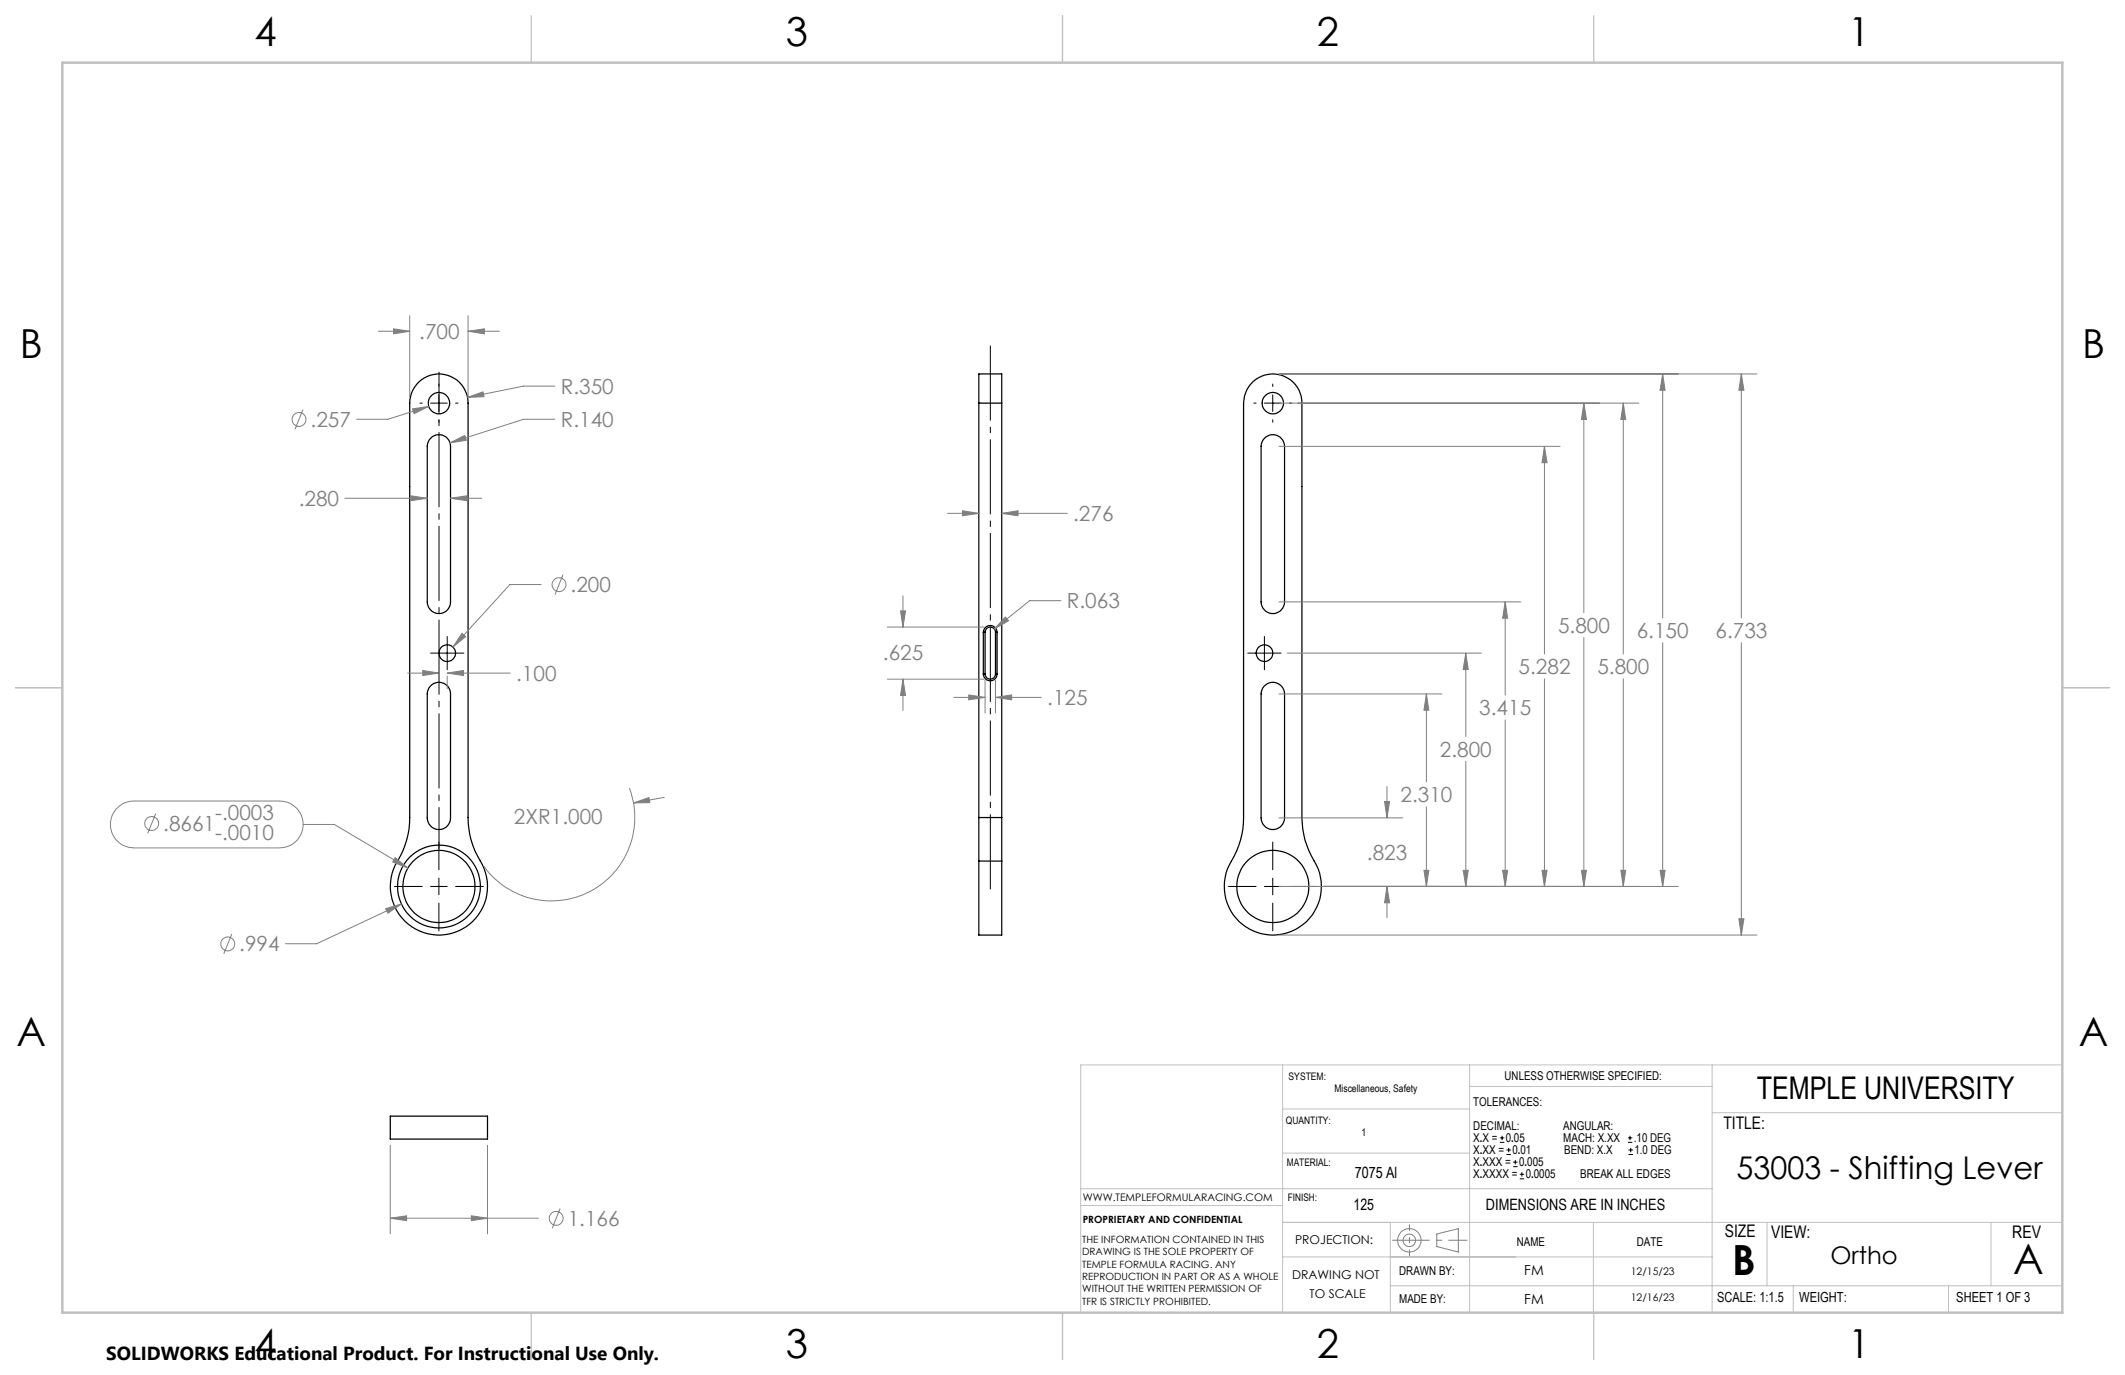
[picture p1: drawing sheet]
<svg xmlns="http://www.w3.org/2000/svg" width="432mm" height="279mm" viewBox="0 0 432 279" stroke-linecap="round" stroke-linejoin="round" font-family="sans-serif">
<g fill="none" stroke="#000" stroke-width=".25">
<path d="M85.1 77.6a5.9 5.9 0 0 1 6.4-1.1 5.9 5.9 0 0 1 3.6 5.4v84.2a17.4 17.4 0 0 0 2.9 9.7 9.9 9.9 0 0 1-9.2 14.2 9.9 9.9 0 0 1-8-15 17.1 17.1 0 0 0 2.5-8.9v-84.9a6 6 0 0 1 1.8-3.6zM254.6 77.6a5.9 5.9 0 0 1 6.4-1.1 5.9 5.9 0 0 1 3.5 5.4v84.2a17.4 17.4 0 0 0 3 9.7 9.9 9.9 0 0 1-9.3 14.2 9.9 9.9 0 0 1-8-15 17.1 17.1 0 0 0 2.5-8.9v-84.2l.2-1.4a5.8 5.8 0 0 1 1.7-2.9zM87.5 89.1a2.34 2.34 0 0 1 2.6-.6 2.34 2.34 0 0 1 1.4 2.2v31.6a2.36 2.36 0 0 1-2.3 2.4 2.36 2.36 0 0 1-2.4-2.4v-31.6l.2-.8zM198.9 81.9v-5.9h4.7v5.9M198.9 81.9h4.7M198.9 81.9v84.2M203.6 81.9v84.2M256.9 89.1a2.36 2.36 0 0 1 2.6-.6 2.36 2.36 0 0 1 1.5 2.2v31.6a2.38 2.38 0 0 1-2.4 2.4 2.38 2.38 0 0 1-2.3-2.4v-31.6l.1-.8zM87.5 139.4a2.35 2.35 0 0 1 2.5-.6 2.35 2.35 0 0 1 1.5 2.2v25.2a2.36 2.36 0 0 1-2.3 2.4 2.36 2.36 0 0 1-2.4-2.4v-25.2l.2-.8zM199.8 128.5a1.39 1.39 0 0 1 1.4-1.4 1.39 1.39 0 0 1 1.4 1.4M199.8 136.9a1.39 1.39 0 0 0 1.4 1.4 1.39 1.39 0 0 0 1.4-1.4M199.8 136.9h.4"/>
<path d="M199.8 128.5h.4M199.8 128.5v8.4M200.2 136.9a1.06 1.06 0 0 0 1 1.1 1.06 1.06 0 0 0 1.1-1.1M200.2 128.5a1.06 1.06 0 0 1 1-1.1 1.06 1.06 0 0 1 1.1 1.1M200.2 128.5v8.4M202.3 136.9h.3M202.3 128.5h.3M202.3 128.5v8.4M202.6 128.5v8.4M256.9 139.4a2.38 2.38 0 0 1 2.6-.6 2.38 2.38 0 0 1 1.5 2.2v25.2a2.38 2.38 0 0 1-2.4 2.4 2.38 2.38 0 0 1-2.3-2.4v-25.2l.1-.8zM198.9 175v15h4.7v-15M198.9 166.1v8.9"/>
<path d="M198.9 175h4.7M198.9 166.1h4.7M203.6 166.1v8.9M79.3 226.8h19.8v4.7h-19.8z"/>
<circle cx="89.2" cy="81.9" r="2.17"/>
<circle cx="258.6" cy="81.9" r="2.17"/>
<circle cx="90.9" cy="132.7" r="1.69"/>
<circle cx="256.9" cy="132.7" r="1.69"/>
<circle cx="89.2" cy="180.1" r="7.3"/>
<circle cx="89.2" cy="180.1" r="8.4"/>
<circle cx="258.6" cy="180.1" r="7.3"/>
</g>
<g fill="none" stroke="#808080" stroke-width=".2">
<path d="M76.9 67.3h6.4M80 66.8l3.3 .5-3.3 .5zM83.3 64.1v16.5M95.1 67.3l3.3-.5v1zM95.1 64.1v16.5M95.1 67.3h6.4M112.7 78.5h-6.3l-11.4 2.3M259.9 76h97.1M337.9 76l.4 3.3h-1zM337.9 76v49.6M353.8 76l.6 3.3h-1.1zM353.8 76v49.6"/>
<path d="M61.6 83.2l-1.7 4M83.8 83.1l3.3-.5-3 1.5zM87.1 82.6l-8.3 2.6h-6.3M91.4 90l3-1.5 .4 1zM95 80.8l3.1-1.2 .3 1zM112.7 85.2h-6.3l-15 4.8M259.9 90.7h57.1M259.9 81.9h73.1M313.8 90.7l.6 3.3h-1.1zM313.8 90.7v42.2M321.8 81.9l.6 3.3h-1.1zM321.8 81.9v42.6"/>
<path d="M329.8 81.9l.5 3.3h-.9zM329.8 81.9v51M70.1 101.2h16.7M83.5 100.8l3.3 .4-3.3 .5zM91.5 101.2l3.4-.4v.9zM91.5 101.2h6.4M110 118.8h-6.4l-11.6 12.7M114.4 116.8l-1.6 4M192.5 104.3h6.4M195.6 103.8l3.3 .5-3.3 .5zM203.6 104.3l3.3-.5v1zM203.6 104.3h13.3"/>
<path d="M82.8 136.8h6.4M85.9 136.2l3.3 .6-3.3 .5zM90.9 136.8l3.3-.6v1.1zM90.9 137.4v2.5M90.9 136.8h12.8M93.9 128.7l.7 .7-2.6 2.1zM180.3 127.4h19.7M180.3 138h19.7M183 124.1h1l-.5 3.3zM183.5 138l.5 3.3h-1zM183.5 121.1v6.3M183.5 138v6.4"/>
<path d="M200.2 138.2v6.7M202.3 138.2v6.7M204.3 125.4l.6 .8-2.9 1.6zM215.6 122.1h-6.4l-7.2 5.7M259.9 122.3h49.1M261.6 132.7h39.4M297.9 132.7l.4 3.3h-1zM297.9 132.7v16.9M305.9 122.3l.5 3.3h-1.1zM305.9 122.3v19M313.8 137.9v42.2M321.8 129.5v50.6"/>
<path d="M329.8 137.9v42.2M337.9 130.6v49.5M353.8 130.6v59.4M193.8 141.7h6.4M196.8 141.2l3.4 .5-3.4 .5zM202.3 141.7l3.3-.5v1zM202.3 141.7h9.3M259.9 141h33.1M281.8 159.8v6.4M289.8 141l.5 3.3h-1zM289.8 141v17.9M297.9 154.7v25.4"/>
<path d="M305.9 146.3v33.8M23.6 164.4l.2-.2a4.5 4.5 0 0 1 3.4-1.4h29.6a4.8 4.8 0 0 1 4.8 4.7 4.8 4.8 0 0 1-4.8 4.8h-29.6a4.8 4.8 0 0 1-4.3-2.8 4.8 4.8 0 0 1 .7-5.1zM31.6 165.3l-1.6 4M61.6 167.5h6.3l15 8.9M80.3 174.3l2.6 2.1-3.1-1.2zM127.9 160.1a16.9 16.9 0 0 1-7.8 20.9 16.9 16.9 0 0 1-21.8-5M128.7 163.2l3.2-1.1 .1 1zM135 162l-6.3 1.2M259.9 166.2h25.1M281.3 162.9h1.1l-.6 3.3zM289.3 176.8h1l-.5 3.3zM289.8 163.9v16.2"/>
<path d="M297.3 176.8h1l-.4 3.3zM305.3 176.8h1.1l-.5 3.3zM313.3 176.8h1.1l-.6 3.3zM321.3 176.8h1.1l-.6 3.3zM329.4 176.8h.9l-.5 3.3zM337.3 176.8h1l-.4 3.3zM47.1 189.8l-1.6 4M78.4 184.6l3.2-.9-2.8 1.9zM81.6 183.7l-17.3 8.1h-6.3M259.9 180.1h81.1M259.9 190h97.1M281.8 180.1l.6 3.3h-1.1z"/>
<path d="M281.8 180.1v6.4M353.3 186.7h1.1l-.6 3.3zM79.3 232.7v18M99.1 232.7v18M79.3 247.5l3.3-.4v.9zM79.3 247.5h30.1M95.8 247.1l3.3 .4-3.3 .5zM113.8 245.6l-1.6 4M292 250.8l4.3-1.1v4.7l-4.3-1.1z"/>
<circle cx="60.8" cy="85.2" r="1.4"/>
<circle cx="113.6" cy="118.8" r="1.41"/>
<circle cx="30.8" cy="167.3" r="1.41"/>
<circle cx="46.3" cy="191.8" r="1.41"/>
<circle cx="113" cy="247.6" r="1.42"/>
<circle cx="286.4" cy="252" r="2.39"/>
<circle cx="286.4" cy="252" r="1.26"/>
</g>
<g fill="none" stroke="#000" stroke-width=".2">
<path d="M89.2 78v.5M258.6 78v.5M85.3 81.9h.5M87.5 81.9h3.4M89.2 80.2v3.4M89.2 85.3v.5M92.6 81.9h.5M254.8 81.9h.4M256.9 81.9h3.4M258.6 80.2v3.4M258.6 85.3v.5M262 81.9h.5"/>
<path d="M87.5 132.7h6.8M90.9 129.3v6.8M253.5 132.7h6.8M256.9 129.3v6.8M89.2 171.1v5.6M89.2 178.4v3.4M258.6 171.1v5.6M258.6 178.4v3.4M80.2 180.1h5.6M87.5 180.1h3.4M89.2 183.5v5.7M92.6 180.1h5.6"/>
<path d="M249.6 180.1h5.6M256.9 180.1h3.4M258.6 183.5v5.7M262 180.1h5.7M304.8 232.1h.9M304.8 231.2h.9M305.2 230.8v.9M306.1 234.6h.9M306.1 233.7h.9M306.6 233.3v.8M307.5 237.1h.9M307.5 236.1h.9"/>
<path d="M307.9 235.7v.9M308.8 239.5h.9M308.8 238.6h.9M309.2 238.2v.9M330.8 232.1h.9M330.8 231.2h.9M330.9 234.6h.9M330.9 233.7h.9M331.2 230.8v.9M331.4 233.3v.8"/>
</g>
<path d="M89.2 75.6v96.9" fill="none" stroke="#000" stroke-width=".2" stroke-dasharray="15.2 1.3 1.3 1.3" stroke-dashoffset="6.8" stroke-linecap="butt"/>
<path d="M201.2 69.6v111.7" fill="none" stroke="#000" stroke-width=".2" stroke-dasharray="15.2 1.3 1.3 1.3" stroke-dashoffset="-.6" stroke-linecap="butt"/>
<path d="M282.9 252h15.3" fill="none" stroke="#808080" stroke-width=".2" stroke-dasharray="15.2 1.3 1.3 1.3" stroke-dashoffset="7.6" stroke-linecap="butt"/>
<path d="M286.4 248.8v6.4" fill="none" stroke="#808080" stroke-width=".2" stroke-dasharray="15.2 1.3 1.3 1.3" stroke-dashoffset="13.9" stroke-linecap="butt"/>
<g fill="none" stroke="#c0c0c0" stroke-width=".2">
<path d="M260.6 216.4v50.3h-41v-50.3h199.5M298.6 216.4v50.3M347.9 216.4v50.3M260.6 234.3h38M260.6 225.4h38M298.6 220.8h49.3M347.9 226.1h71.2M219.6 241.5h128.3M219.6 245h41M260.6 248.4h158.5M260.6 255.4h87.3M282.5 248.4v18.3"/>
<path d="M323.8 248.4v18.3M359.1 248.4v12.9M404.6 248.4v12.9M282.5 261.3h136.6M364.4 261.3v5.4M395.9 261.3v5.4"/>
</g>
<path d="M108 3.2v9.5M215.9 3.2v9.5M323.8 3.2v9.5M3.1 139.7h9.6M419.1 139.7h9.5M108 266.7v9.6M215.9 266.7v9.6M323.8 266.7v9.6" fill="none" stroke="#c0c0c0" stroke-width=".25"/>
<path d="M12.7 12.7h406.4v254h-406.4z" fill="none" stroke="#c0c0c0" stroke-width=".5"/>
<path d="M83.8 83.1l.3 1 3-1.5zM93.9 128.7l-1.9 2.8 2.6-2.1zM80 66.8l3.3 .5-3.3 .5zM95.1 67.3l3.3-.5v1zM95 80.8l3.4-.2-.3-1zM91.4 90l3.4-.5-.4-1zM83.5 100.8l3.3 .4-3.3 .5zM91.5 101.2l3.4-.4v.9zM128.7 163.2l3.3-.1-.1-1zM78.4 184.6l.4 1 2.8-1.9zM80.3 174.3l-.5 .9 3.1 1.2zM90.9 136.8l3.3-.6v1.1zM85.9 136.2l3.3 .6-3.3 .5zM196.8 141.2l3.4 .5-3.4 .5zM202.3 141.7l3.3-.5v1zM204.3 125.4l-2.3 2.4 2.9-1.6zM195.6 103.8l3.3 .5-3.3 .5zM203.6 104.3l3.3-.5v1zM183 124.1h1l-.5 3.3zM183.5 138l.5 3.3h-1zM79.3 247.5l3.3-.4v.9zM95.8 247.1l3.3 .4-3.3 .5zM281.8 180.1l.6 3.3h-1.1zM281.3 162.9h1.1l-.6 3.3zM289.3 176.8h1l-.5 3.3zM289.8 141l.5 3.3h-1zM297.3 176.8h1l-.4 3.3zM297.9 132.7l.4 3.3h-1zM305.3 176.8h1.1l-.5 3.3zM305.9 122.3l.5 3.3h-1.1zM313.3 176.8h1.1l-.6 3.3zM313.8 90.7l.6 3.3h-1.1zM321.3 176.8h1.1l-.6 3.3zM321.8 81.9l.6 3.3h-1.1zM329.4 176.8h.9l-.5 3.3zM329.8 81.9l.5 3.3h-.9zM337.3 176.8h1l-.4 3.3zM337.9 76l.4 3.3h-1zM353.3 186.7h1.1l-.6 3.3zM353.8 76l.6 3.3h-1.1z" fill="#808080"/>
<g font-size="8.5">
<text x="352" y="259">B</text>
<text x="409.1" y="258.9">A</text>
</g>
<g font-size="8.1">
<text x="51.7" y="9.3">4</text>
<text x="159.7" y="9.3">3</text>
<text x="267.6" y="9.3">2</text>
<text x="375.6" y="9.3">1</text>
<text x="4" y="72.8">B</text>
<text x="423.1" y="72.8">B</text>
<text x="3.3" y="212.5">A</text>
<text x="422.4" y="212.5">A</text>
<text x="51.7" y="276">4</text>
<text x="159.7" y="276">3</text>
<text x="267.6" y="276">2</text>
<text x="375.6" y="276">1</text>
</g>
<g font-size="6.3">
<text x="357" y="223.3">TEMPLE UNIVERSITY</text>
<text x="352.9" y="239.5">53003 - Shifting Lever</text>
</g>
<text font-size="4.9" x="371.9" y="256.9">Ortho</text>
<g font-size="4.2" fill="#808080">
<text x="85.2" y="68.9">.700</text>
<text x="113.9" y="80">R.350</text>
<text x="63.1" y="86.8">.257</text>
<text x="113.9" y="86.8">R.140</text>
<text x="60.7" y="102.8">.280</text>
<text x="218.1" y="105.9">.276</text>
<text x="115.9" y="120.3">.200</text>
<text x="216.8" y="123.6">R.063</text>
<text x="316.6" y="128.6">5.800</text>
<text x="332.6" y="129.7">6.150</text>
<text x="348.6" y="129.7">6.733</text>
<text x="179.4" y="134.2">.625</text>
<text x="308.6" y="137">5.282</text>
<text x="324.6" y="137">5.800</text>
<text x="104.9" y="138.3">.100</text>
<text x="212.8" y="143.3">.125</text>
<text x="300.6" y="145.4">3.415</text>
<text x="292.6" y="153.8">2.800</text>
<text x="43.7" y="166.6">-.0003</text>
<text x="104.4" y="167.5">2XR1.000</text>
<text x="284.6" y="163">2.310</text>
<text x="33.2" y="168.9">.8661</text>
<text x="43.7" y="170.7">-.0010</text>
<text x="277.8" y="174.8">.823</text>
<text x="48.6" y="193.3">.994</text>
<text x="115.4" y="249.1">1.166</text>
</g>
<text font-size="3.8" x="21.6" y="276.3">SOLIDWORKS Educational Product. For Instructional Use Only.</text>
<g font-size="3.5">
<text x="350.2" y="229.5">TITLE:</text>
<text x="350.5" y="251.4">SIZE</text>
<text x="359.9" y="251.5">VIEW:</text>
<text x="408.9" y="251.6">REV</text>
</g>
<g font-size="3.2">
<text x="275.3" y="239.5">7075 Al</text>
<text x="275" y="245.8">125</text>
<text x="301.9" y="245.8">DIMENSIONS ARE IN INCHES</text>
</g>
<g font-size="2.8">
<text x="309.7" y="259.1">FM</text>
<text x="309.7" y="264.9">FM</text>
<text x="348.9" y="264.6">SCALE: 1:1.5</text>
<text x="365.6" y="264.6">WEIGHT:</text>
<text x="397.5" y="264.6">SHEET 1 OF 3</text>
</g>
<g font-size="2.5">
<text x="305.7" y="219.4">UNLESS OTHERWISE SPECIFIED:</text>
<text x="299.4" y="224.6">TOLERANCES:</text>
<text x="299.4" y="229.6">DECIMAL:</text>
<text x="299.4" y="232.1">X.X = 0.05</text>
<text x="317.6" y="232.1">MACH: X.XX</text>
<text x="317.7" y="229.6">ANGULAR:</text>
<text x="332" y="232.1">.10 DEG</text>
<text x="299.4" y="237">X.XXX = 0.005</text>
<text x="299.4" y="239.5">X.XXXX = 0.0005</text>
<text x="299.4" y="234.5">X.XX = 0.01</text>
<text x="317.8" y="234.5">BEND: X.X</text>
<text x="321.1" y="239.5">BREAK ALL EDGES</text>
<text x="332.1" y="234.5">1.0 DEG</text>
<text x="263.2" y="252.8">PROJECTION:</text>
<text x="308.2" y="253.2">NAME</text>
<text x="332.6" y="253.2">DATE</text>
<text x="262.6" y="259.8">DRAWING NOT</text>
<text x="266.1" y="263.8">TO SCALE</text>
<text x="284.3" y="259.1">DRAWN BY:</text>
<text x="284.3" y="264.7">MADE BY:</text>
</g>
<g font-size="2.1">
<text x="261.9" y="219.4">SYSTEM:</text>
<text x="271.2" y="221.9">Miscellaneous, Safety</text>
<text x="261.3" y="228.4">QUANTITY:</text>
<text x="276.6" y="230.8">1</text>
<text x="261.5" y="237">MATERIAL:</text>
<text x="220" y="244.1">WWW.TEMPLEFORMULARACING.COM</text>
<text x="261.7" y="244">FINISH:</text>
<text x="331.4" y="259.1">12/15/23</text>
<text x="331.4" y="264.3">12/16/23</text>
</g>
<g font-size="2">
<text x="220" y="248.5">PROPRIETARY AND CONFIDENTIAL</text>
<text x="219.9" y="252.5">THE INFORMATION CONTAINED IN THIS</text>
<text x="219.9" y="255.1">DRAWING IS THE SOLE PROPERTY OF</text>
<text x="219.9" y="257.6">TEMPLE FORMULA RACING. ANY</text>
<text x="219.9" y="260.1">REPRODUCTION IN PART OR AS A WHOLE</text>
<text x="219.9" y="262.6">WITHOUT THE WRITTEN PERMISSION OF</text>
<text x="219.9" y="265.2">TFR IS STRICTLY PROHIBITED.</text>
</g>
</svg>
